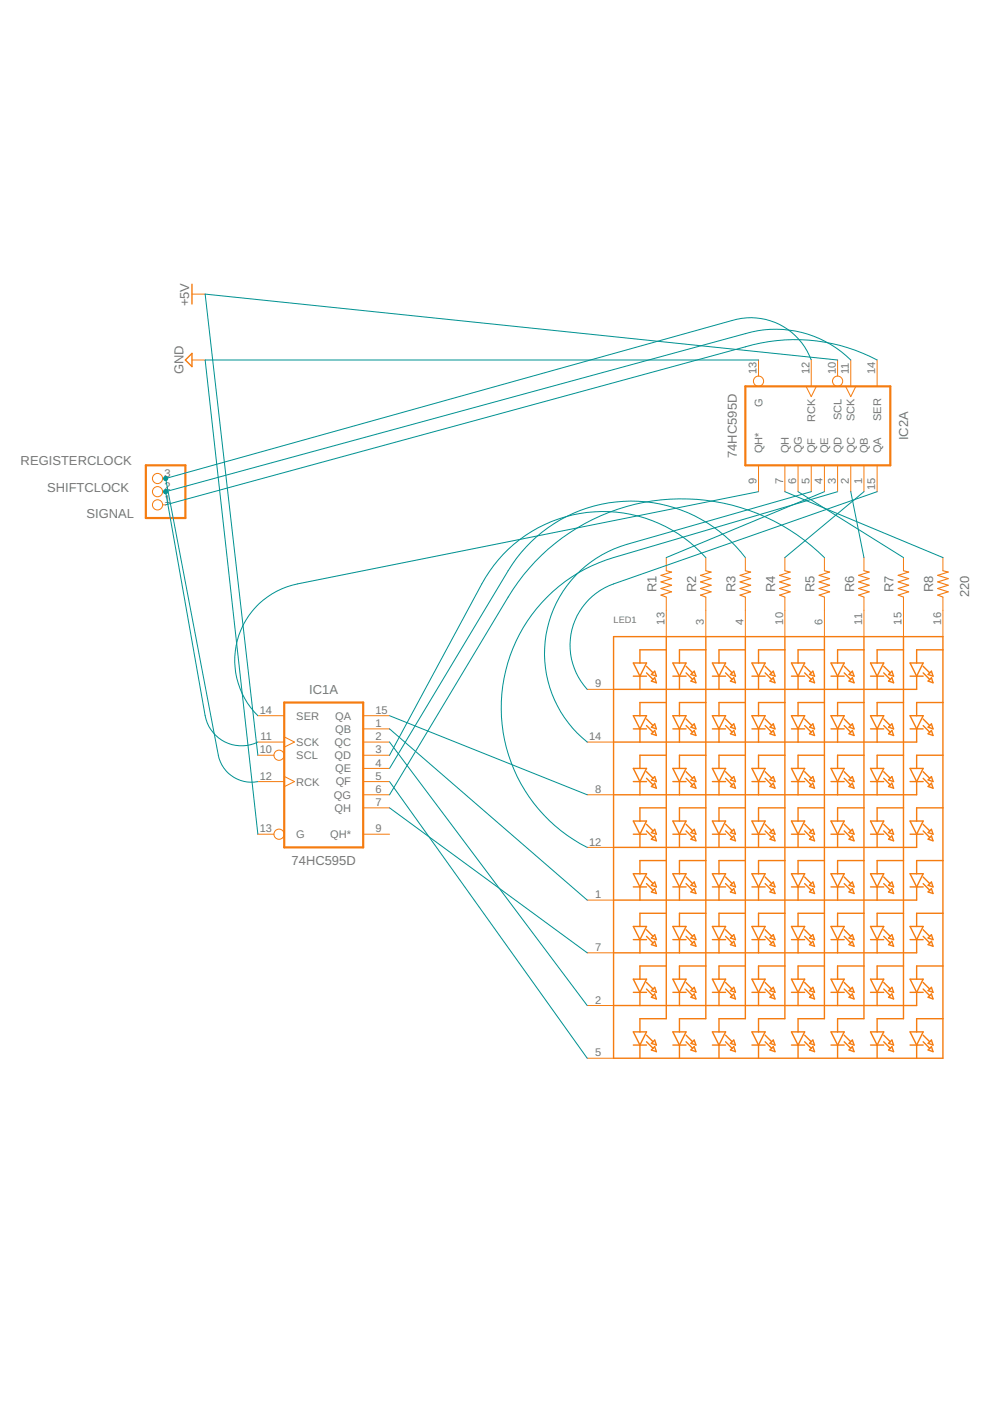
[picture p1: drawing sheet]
<svg xmlns="http://www.w3.org/2000/svg" width="210mm" height="297mm" viewBox="0 0 210 297" stroke-linecap="round" stroke-linejoin="round" font-family="sans-serif">
<path d="M30.9 98.7h8.4v11.1h-8.4zM158 81.9h30.8v16.8h-30.8zM60.3 148.9h16.7v30.8h-16.7z" fill="none" stroke="#f57c10" stroke-width=".47"/>
<g fill="none" stroke="#f57c10" stroke-width=".21">
<path d="M40.7 62.4h2.8M40.7 76.3h2.8M160.8 76.3v3.4M172 76.3v5.6M177.6 76.3v3.4M180.4 76.3v5.6M186 76.3v5.6M160.8 98.7v5.5M166.4 98.7v5.5M169.2 98.7v5.5M170.9 81.9l1.1 2.2 1.1-2.2M172 98.7v5.5"/>
<path d="M174.8 98.7v5.5M177.6 98.7v5.5M179.3 81.9l1.1 2.2 1.1-2.2M180.4 98.7v5.5M183.2 98.7v5.5M186 98.7v5.5M34.5 107h.6M34.5 104.2h.6M34.5 101.5h.6M141.3 118.2v2.8M149.6 118.2v2.8M158 118.2v2.8"/>
<path d="M166.4 118.2v2.8M174.8 118.2v2.8M183.2 118.2v2.8M191.6 118.2v2.8M199.9 118.2v2.8M141.3 126.6v8.4M149.6 126.6v8.4M158 126.6v8.4M166.4 126.6v8.4M174.8 126.6v8.4M183.2 126.6v8.4M191.6 126.6v8.4"/>
<path d="M199.9 126.6v8.4M54.7 157.3h5.6M54.7 151.7h5.6M60.3 156.2l2.1 1.1-2.1 1.1M77 154.5h5.6M77 157.3h5.6M77 151.7h5.6M124.5 157.3h5.6M124.5 146.2h5.6M54.7 160.1h3.4M54.7 165.7h5.6M54.7 176.9h3.4"/>
<path d="M60.3 164.6l2.1 1.1-2.1 1.1M77 160.1h5.6M77 162.9h5.6M77 165.7h5.6M77 168.5h5.6M77 171.3h5.6M77 176.9h5.6M124.5 168.5h5.6M124.5 179.7h5.6M124.5 190.8h5.6M124.5 202h5.6M124.5 213.2h5.6"/>
<path d="M124.5 224.4h5.6"/>
<circle cx="160.8" cy="80.8" r="1.08"/>
<circle cx="177.6" cy="80.8" r="1.08"/>
<circle cx="33.4" cy="104.2" r="1.08"/>
<circle cx="33.4" cy="107" r="1.08"/>
<circle cx="33.4" cy="101.5" r="1.08"/>
<circle cx="59.2" cy="176.9" r="1.08"/>
<circle cx="59.2" cy="160.1" r="1.08"/>
</g>
<g fill="none" stroke="#f57c10" stroke-width=".3">
<path d="M40.7 60.3v4.2M40.7 74.9v2.8l-1.4-1.4zM130.1 135h69.8v89.4h-69.8zM141.3 137.8h-5.6v2.8M141.3 135v81h-5.6v2.8M149.6 137.8h-5.5v2.8M149.6 135v81h-5.5v2.8M158 137.8h-5.6v2.8M158 135v81h-5.6v2.8M166.4 137.8h-5.6v2.8M166.4 135v81h-5.6v2.8M174.8 137.8h-5.6v2.8"/>
<path d="M174.8 135v81h-5.6v2.8M183.2 137.8h-5.6v2.8M183.2 135v81h-5.6v2.8M191.6 137.8h-5.6v2.8M191.6 135v81h-5.6v2.8M199.9 137.8h-5.5v2.8M134.3 151.7h2.8l-1.4 2.8zM134.3 154.5h2.8M134.3 140.6h2.8l-1.4 2.8zM134.3 143.4h2.8M135.7 143.4v2.8M135.7 154.5v2.8"/>
<path d="M137.1 153.8l1.4 1.4M137.1 152.4l1.4 1.4M137.1 142.7l1.4 1.4M137.1 141.3l1.4 1.4M138.1 154.2l.7-.7 .4 1zM138.1 155.6l.7-.7 .4 1zM138.1 143l.7-.7 .4 1.1zM138.1 144.4l.7-.7 .4 1.1zM141.3 148.9h-5.6v2.8M142.7 151.7h2.8l-1.4 2.8zM142.7 154.5h2.8M142.7 140.6h2.8l-1.4 2.8z"/>
<path d="M142.7 143.4h2.8M144.1 143.4v2.8M144.1 154.5v2.8M145.5 153.8l1.4 1.4M145.5 152.4l1.4 1.4M145.5 142.7l1.4 1.4M145.5 141.3l1.4 1.4M146.5 154.2l.7-.7 .4 1zM146.5 155.6l.7-.7 .4 1zM146.5 144.4l.7-.7 .4 1.1zM147.2 142.3l.4 1.1-1.1-.4zM149.6 148.9h-5.5v2.8"/>
<path d="M151 151.7h2.8l-1.4 2.8zM151 154.5h2.8M151 140.6h2.8l-1.4 2.8zM151 143.4h2.8M152.4 143.4v2.8M152.4 154.5v2.8M153.8 153.8l1.4 1.4M153.8 152.4l1.4 1.4M153.8 142.7l1.4 1.4M153.8 141.3l1.4 1.4M154.9 154.2l.7-.7 .3 1zM154.9 155.6l.7-.7 .3 1z"/>
<path d="M154.9 143l.7-.7 .3 1.1zM154.9 144.4l.7-.7 .3 1.1zM158 148.9h-5.6v2.8M159.4 151.7h2.8l-1.4 2.8zM159.4 154.5h2.8M159.4 140.6h2.8l-1.4 2.8zM159.4 143.4h2.8M160.8 143.4v2.8M160.8 154.5v2.8M162.2 153.8l1.4 1.4M162.2 152.4l1.4 1.4M162.2 142.7l1.4 1.4"/>
<path d="M162.2 141.3l1.4 1.4M163.3 154.2l.7-.7 .3 1zM163.3 155.6l.7-.7 .3 1zM163.3 143l.7-.7 .3 1.1zM163.3 144.4l.7-.7 .3 1.1zM166.4 148.9h-5.6v2.8M167.8 151.7h2.8l-1.4 2.8zM167.8 154.5h2.8M167.8 140.6h2.8l-1.4 2.8zM167.8 143.4h2.8M169.2 143.4v2.8M169.2 154.5v2.8"/>
<path d="M170.6 153.8l1.4 1.4M170.6 152.4l1.4 1.4M170.6 142.7l1.4 1.4M170.6 141.3l1.4 1.4M171.6 143l.7-.7 .4 1.1zM171.6 144.4l.7-.7 .4 1.1zM171.6 154.2l.7-.7 .4 1zM172.3 154.9l.4 1-1.1-.3zM174.8 148.9h-5.6v2.8M176.2 151.7h2.8l-1.4 2.8zM176.2 154.5h2.8M176.2 140.6h2.8l-1.4 2.8z"/>
<path d="M176.2 143.4h2.8M177.6 143.4v2.8M177.6 154.5v2.8M179 153.8l1.4 1.4M179 152.4l1.4 1.4M179 142.7l1.4 1.4M179 141.3l1.4 1.4M180 143l.7-.7 .4 1.1zM180 144.4l.7-.7 .4 1.1zM180 154.2l.7-.7 .4 1zM180 155.6l.7-.7 .4 1zM183.2 148.9h-5.6v2.8"/>
<path d="M184.6 151.7h2.8l-1.4 2.8zM184.6 154.5h2.8M184.6 140.6h2.8l-1.4 2.8zM184.6 143.4h2.8M186 143.4v2.8M186 154.5v2.8M187.4 153.8l1.4 1.4M187.4 152.4l1.4 1.4M187.4 142.7l1.4 1.4M187.4 141.3l1.4 1.4M188.4 144.4l.7-.7 .4 1.1zM188.4 154.2l.7-.7 .4 1z"/>
<path d="M188.4 155.6l.7-.7 .4 1zM189.1 142.3l.4 1.1-1.1-.4zM191.6 148.9h-5.6v2.8M193 151.7h2.7l-1.3 2.8zM193 154.5h2.7M193 140.6h2.7l-1.3 2.8zM193 143.4h2.7M194.4 143.4v2.8h-64.3M194.4 154.5v2.8h-64.3M195.7 153.8l1.4 1.4M195.7 152.4l1.4 1.4M195.7 142.7l1.4 1.4"/>
<path d="M195.7 141.3l1.4 1.4M196.8 143l.7-.7 .3 1.1zM196.8 154.2l.7-.7 .3 1zM196.8 155.6l.7-.7 .3 1zM196.8 144.4l.7-.7 .3 1.1zM199.9 148.9h-5.5v2.8M134.3 174.1h2.8l-1.4 2.8zM134.3 176.9h2.8M134.3 162.9h2.8l-1.4 2.8zM134.3 165.7h2.8M135.7 165.7v2.8M135.7 176.9v2.8"/>
<path d="M137.1 176.2l1.4 1.4M137.1 174.8l1.4 1.4M137.1 165l1.4 1.4M137.1 163.6l1.4 1.4M138.1 176.5l.7-.7 .4 1.1zM138.1 177.9l.7-.7 .4 1.1zM138.1 165.4l.7-.7 .4 1zM138.1 166.8l.7-.7 .4 1zM141.3 160.1h-5.6v2.8M141.3 171.3h-5.6v2.8M142.7 174.1h2.8l-1.4 2.8zM142.7 176.9h2.8"/>
<path d="M142.7 162.9h2.8l-1.4 2.8zM142.7 165.7h2.8M144.1 165.7v2.8M144.1 176.9v2.8M145.5 176.2l1.4 1.4M145.5 174.8l1.4 1.4M145.5 165l1.4 1.4M145.5 163.6l1.4 1.4M146.5 176.5l.7-.7 .4 1.1zM146.5 165.4l.7-.7 .4 1zM146.5 166.8l.7-.7 .4 1zM147.2 177.2l.4 1.1-1.1-.4z"/>
<path d="M149.6 160.1h-5.5v2.8M149.6 171.3h-5.5v2.8M151 174.1h2.8l-1.4 2.8zM151 176.9h2.8M151 162.9h2.8l-1.4 2.8zM151 165.7h2.8M152.4 165.7v2.8M152.4 176.9v2.8M153.8 176.2l1.4 1.4M153.8 174.8l1.4 1.4M153.8 165l1.4 1.4M153.8 163.6l1.4 1.4"/>
<path d="M154.9 176.5l.7-.7 .3 1.1zM154.9 177.9l.7-.7 .3 1.1zM154.9 165.4l.7-.7 .3 1zM154.9 166.8l.7-.7 .3 1zM158 160.1h-5.6v2.8M158 171.3h-5.6v2.8M159.4 174.1h2.8l-1.4 2.8zM159.4 176.9h2.8M159.4 162.9h2.8l-1.4 2.8zM159.4 165.7h2.8M160.8 165.7v2.8M160.8 176.9v2.8"/>
<path d="M162.2 176.2l1.4 1.4M162.2 174.8l1.4 1.4M162.2 165l1.4 1.4M162.2 163.6l1.4 1.4M163.3 176.5l.7-.7 .3 1.1zM163.3 177.9l.7-.7 .3 1.1zM163.3 165.4l.7-.7 .3 1zM163.3 166.8l.7-.7 .3 1zM166.4 160.1h-5.6v2.8M166.4 171.3h-5.6v2.8M167.8 174.1h2.8l-1.4 2.8zM167.8 176.9h2.8"/>
<path d="M167.8 162.9h2.8l-1.4 2.8zM167.8 165.7h2.8M169.2 165.7v2.8M169.2 176.9v2.8M170.6 176.2l1.4 1.4M170.6 174.8l1.4 1.4M170.6 165l1.4 1.4M170.6 163.6l1.4 1.4M171.6 166.8l.7-.7 .4 1zM171.6 177.9l.7-.7 .4 1.1zM171.6 165.4l.7-.7 .4 1zM172.3 175.8l.4 1.1-1.1-.4z"/>
<path d="M174.8 160.1h-5.6v2.8M174.8 171.3h-5.6v2.8M176.2 174.1h2.8l-1.4 2.8zM176.2 176.9h2.8M176.2 162.9h2.8l-1.4 2.8zM176.2 165.7h2.8M177.6 165.7v2.8M177.6 176.9v2.8M179 176.2l1.4 1.4M179 174.8l1.4 1.4M179 165l1.4 1.4M179 163.6l1.4 1.4"/>
<path d="M180 165.4l.7-.7 .4 1zM180 166.8l.7-.7 .4 1zM180 176.5l.7-.7 .4 1.1zM180 177.9l.7-.7 .4 1.1zM183.2 160.1h-5.6v2.8M183.2 171.3h-5.6v2.8M184.6 174.1h2.8l-1.4 2.8zM184.6 176.9h2.8M184.6 162.9h2.8l-1.4 2.8zM184.6 165.7h2.8M186 165.7v2.8M186 176.9v2.8"/>
<path d="M187.4 176.2l1.4 1.4M187.4 174.8l1.4 1.4M187.4 165l1.4 1.4M187.4 163.6l1.4 1.4M188.4 165.4l.7-.7 .4 1zM188.4 166.8l.7-.7 .4 1zM188.4 176.5l.7-.7 .4 1.1zM189.1 177.2l.4 1.1-1.1-.4zM191.6 160.1h-5.6v2.8M191.6 171.3h-5.6v2.8M193 174.1h2.7l-1.3 2.8zM193 176.9h2.7"/>
<path d="M193 162.9h2.7l-1.3 2.8zM193 165.7h2.7M194.4 165.7v2.8h-64.3M194.4 176.9v2.8h-64.3M195.7 176.2l1.4 1.4M195.7 174.8l1.4 1.4M195.7 165l1.4 1.4M195.7 163.6l1.4 1.4M196.8 165.4l.7-.7 .3 1zM196.8 166.8l.7-.7 .3 1zM196.8 176.5l.7-.7 .3 1.1zM196.8 177.9l.7-.7 .3 1.1z"/>
<path d="M199.9 160.1h-5.5v2.8M199.9 171.3h-5.5v2.8M134.3 185.3h2.8l-1.4 2.7zM134.3 188h2.8M134.3 196.4h2.8l-1.4 2.8zM134.3 199.2h2.8M135.7 188v2.8M135.7 199.2v2.8M137.1 187.3l1.4 1.4M137.1 185.9l1.4 1.4M137.1 198.5l1.4 1.4M137.1 197.1l1.4 1.4"/>
<path d="M138.1 187.7l.7-.7 .4 1zM138.1 189.1l.7-.7 .4 1zM138.1 198.9l.7-.7 .4 1zM141.3 182.5h-5.6v2.8M141.3 193.6h-5.6v2.8M142.7 185.3h2.8l-1.4 2.7zM142.7 188h2.8M142.7 196.4h2.8l-1.4 2.8zM142.7 199.2h2.8M144.1 188v2.8M144.1 199.2v2.8M145.5 187.3l1.4 1.4"/>
<path d="M145.5 185.9l1.4 1.4M145.5 198.5l1.4 1.4M145.5 197.1l1.4 1.4M146.5 187.7l.7-.7 .4 1zM146.5 189.1l.7-.7 .4 1zM146.5 198.9l.7-.7 .4 1zM149.6 182.5h-5.5v2.8M149.6 193.6h-5.5v2.8M151 185.3h2.8l-1.4 2.7zM151 188h2.8M151 196.4h2.8l-1.4 2.8zM151 199.2h2.8"/>
<path d="M152.4 188v2.8M152.4 199.2v2.8M153.8 187.3l1.4 1.4M153.8 185.9l1.4 1.4M153.8 198.5l1.4 1.4M153.8 197.1l1.4 1.4M154.9 187.7l.7-.7 .3 1zM154.9 189.1l.7-.7 .3 1zM154.9 198.9l.7-.7 .3 1zM158 182.5h-5.6v2.8M158 193.6h-5.6v2.8M159.4 185.3h2.8l-1.4 2.7z"/>
<path d="M159.4 188h2.8M159.4 196.4h2.8l-1.4 2.8zM159.4 199.2h2.8M160.8 188v2.8M160.8 199.2v2.8M162.2 187.3l1.4 1.4M162.2 185.9l1.4 1.4M162.2 198.5l1.4 1.4M162.2 197.1l1.4 1.4M163.3 187.7l.7-.7 .3 1zM163.3 189.1l.7-.7 .3 1zM163.3 198.9l.7-.7 .3 1z"/>
<path d="M166.4 182.5h-5.6v2.8M166.4 193.6h-5.6v2.8M167.8 185.3h2.8l-1.4 2.7zM167.8 188h2.8M167.8 196.4h2.8l-1.4 2.8zM167.8 199.2h2.8M169.2 188v2.8M169.2 199.2v2.8M170.6 187.3l1.4 1.4M170.6 185.9l1.4 1.4M170.6 198.5l1.4 1.4M170.6 197.1l1.4 1.4"/>
<path d="M171.6 189.1l.7-.7 .4 1zM171.6 187.7l.7-.7 .4 1zM171.6 198.9l.7-.7 .4 1zM174.8 182.5h-5.6v2.8M174.8 193.6h-5.6v2.8M176.2 185.3h2.8l-1.4 2.7zM176.2 188h2.8M176.2 196.4h2.8l-1.4 2.8zM176.2 199.2h2.8M177.6 188v2.8M177.6 199.2v2.8M179 187.3l1.4 1.4"/>
<path d="M179 185.9l1.4 1.4M179 198.5l1.4 1.4M179 197.1l1.4 1.4M180 189.1l.7-.7 .4 1zM180 187.7l.7-.7 .4 1zM180 198.9l.7-.7 .4 1zM183.2 182.5h-5.6v2.8M183.2 193.6h-5.6v2.8M184.6 185.3h2.8l-1.4 2.7zM184.6 188h2.8M184.6 196.4h2.8l-1.4 2.8zM184.6 199.2h2.8"/>
<path d="M186 188v2.8M186 199.2v2.8M187.4 187.3l1.4 1.4M187.4 185.9l1.4 1.4M187.4 198.5l1.4 1.4M187.4 197.1l1.4 1.4M188.4 187.7l.7-.7 .4 1zM188.4 189.1l.7-.7 .4 1zM188.4 198.9l.7-.7 .4 1zM191.6 182.5h-5.6v2.8M191.6 193.6h-5.6v2.8M193 185.3h2.7l-1.3 2.7z"/>
<path d="M193 188h2.7M193 196.4h2.7l-1.3 2.8zM193 199.2h2.7M194.4 188v2.8h-64.3M194.4 199.2v2.8h-64.3M195.7 187.3l1.4 1.4M195.7 185.9l1.4 1.4M195.7 198.5l1.4 1.4M195.7 197.1l1.4 1.4M196.8 187.7l.7-.7 .3 1zM196.8 189.1l.7-.7 .3 1zM196.8 198.9l.7-.7 .3 1z"/>
<path d="M199.9 182.5h-5.5v2.8M199.9 193.6h-5.5v2.8M134.3 207.6h2.8l-1.4 2.8zM134.3 210.4h2.8M134.3 218.8h2.8l-1.4 2.8zM135.7 210.4v2.8M137.1 209.7l1.4 1.4M137.1 208.3l1.4 1.4M137.1 219.5l1.4 1.4M138.1 200.3l.7-.7 .4 1zM138.1 210l.7-.7 .4 1.1zM138.8 210.7l.4 1.1-1.1-.4z"/>
<path d="M141.3 204.8h-5.6v2.8M142.7 207.6h2.8l-1.4 2.8zM142.7 210.4h2.8M142.7 218.8h2.8l-1.4 2.8zM144.1 210.4v2.8M145.5 209.7l1.4 1.4M145.5 208.3l1.4 1.4M145.5 219.5l1.4 1.4M146.5 200.3l.7-.7 .4 1zM147.2 209.3l.4 1.1-1.1-.4zM147.2 210.7l.4 1.1-1.1-.4zM149.6 204.8h-5.5v2.8"/>
<path d="M151 207.6h2.8l-1.4 2.8zM151 210.4h2.8M151 218.8h2.8l-1.4 2.8zM152.4 210.4v2.8M153.8 209.7l1.4 1.4M153.8 208.3l1.4 1.4M153.8 219.5l1.4 1.4M154.9 200.3l.7-.7 .3 1zM154.9 210l.7-.7 .3 1.1zM154.9 211.4l.7-.7 .3 1.1zM158 204.8h-5.6v2.8M159.4 207.6h2.8l-1.4 2.8z"/>
<path d="M159.4 210.4h2.8M159.4 218.8h2.8l-1.4 2.8zM160.8 210.4v2.8M162.2 209.7l1.4 1.4M162.2 208.3l1.4 1.4M162.2 219.5l1.4 1.4M163.3 200.3l.7-.7 .3 1zM163.3 210l.7-.7 .3 1.1zM163.3 211.4l.7-.7 .3 1.1zM166.4 204.8h-5.6v2.8M167.8 207.6h2.8l-1.4 2.8zM167.8 210.4h2.8"/>
<path d="M167.8 218.8h2.8l-1.4 2.8zM169.2 210.4v2.8M170.6 209.7l1.4 1.4M170.6 208.3l1.4 1.4M170.6 219.5l1.4 1.4M171.6 200.3l.7-.7 .4 1zM171.6 210l.7-.7 .4 1.1zM171.6 211.4l.7-.7 .4 1.1zM174.8 204.8h-5.6v2.8M176.2 207.6h2.8l-1.4 2.8zM176.2 210.4h2.8M176.2 218.8h2.8l-1.4 2.8z"/>
<path d="M177.6 210.4v2.8M179 209.7l1.4 1.4M179 208.3l1.4 1.4M179 219.5l1.4 1.4M180 200.3l.7-.7 .4 1zM180 210l.7-.7 .4 1.1zM180.7 210.7l.4 1.1-1.1-.4zM183.2 204.8h-5.6v2.8M184.6 207.6h2.8l-1.4 2.8zM184.6 210.4h2.8M184.6 218.8h2.8l-1.4 2.8zM186 210.4v2.8"/>
<path d="M187.4 209.7l1.4 1.4M187.4 208.3l1.4 1.4M187.4 219.5l1.4 1.4M188.4 200.3l.7-.7 .4 1zM189.1 209.3l.4 1.1-1.1-.4zM189.1 210.7l.4 1.1-1.1-.4zM191.6 204.8h-5.6v2.8M193 207.6h2.7l-1.3 2.8zM193 210.4h2.7M193 218.8h2.7l-1.3 2.8zM194.4 210.4v2.8h-64.3M195.7 209.7l1.4 1.4"/>
<path d="M195.7 208.3l1.4 1.4M195.7 219.5l1.4 1.4M196.8 200.3l.7-.7 .3 1zM196.8 210l.7-.7 .3 1.1zM196.8 211.4l.7-.7 .3 1.1zM199.9 204.8h-5.5v2.8M199.9 216h-5.5v2.8M134.3 221.6h2.8M135.7 221.6v2.8M137.1 220.9l1.4 1.4M138.1 221.2l.7-.7 .4 1.1zM138.1 222.6l.7-.7 .4 1.1z"/>
<path d="M142.7 221.6h2.8M144.1 221.6v2.8M145.5 220.9l1.4 1.4M146.5 221.2l.7-.7 .4 1.1zM146.5 222.6l.7-.7 .4 1.1zM151 221.6h2.8M152.4 221.6v2.8M153.8 220.9l1.4 1.4M154.9 221.2l.7-.7 .3 1.1zM154.9 222.6l.7-.7 .3 1.1zM159.4 221.6h2.8M160.8 221.6v2.8"/>
<path d="M162.2 220.9l1.4 1.4M163.3 221.2l.7-.7 .3 1.1zM163.3 222.6l.7-.7 .3 1.1zM167.8 221.6h2.8M169.2 221.6v2.8M170.6 220.9l1.4 1.4M171.6 221.2l.7-.7 .4 1.1zM171.6 222.6l.7-.7 .4 1.1zM176.2 221.6h2.8M177.6 221.6v2.8M179 220.9l1.4 1.4M180 221.2l.7-.7 .4 1.1z"/>
<path d="M180 222.6l.7-.7 .4 1.1zM184.6 221.6h2.8M186 221.6v2.8M187.4 220.9l1.4 1.4M188.4 221.2l.7-.7 .4 1.1zM188.4 222.6l.7-.7 .4 1.1zM193 221.6h2.7M194.4 221.6v2.8M195.7 220.9l1.4 1.4M196.8 221.2l.7-.7 .3 1.1zM196.8 222.6l.7-.7 .3 1.1z"/>
</g>
<path d="M141.3 121l1.1 .3-2.3 .7 2.3 .7-2.3 .7 2.3 .7-2.3 .7 2.3 .7-2.3 .7 1.2 .4M149.6 121l1.2 .3-2.3 .7 2.3 .7-2.3 .7 2.3 .7-2.3 .7 2.3 .7-2.3 .7 1.1 .4M158 121l1.2 .3-2.3 .7 2.3 .7-2.3 .7 2.3 .7-2.3 .7 2.3 .7-2.3 .7 1.1 .4M166.4 121l1.1 .3-2.2 .7 2.2 .7-2.2 .7 2.2 .7-2.2 .7 2.2 .7-2.2 .7 1.1 .4M174.8 121l1.1 .3-2.2 .7 2.2 .7-2.2 .7 2.2 .7-2.2 .7 2.2 .7-2.2 .7 1.1 .4M183.2 121l1.1 .3-2.2 .7 2.2 .7-2.2 .7 2.2 .7-2.2 .7 2.2 .7-2.2 .7 1.1 .4M191.6 121l1.1 .3-2.3 .7 2.3 .7-2.3 .7 2.3 .7-2.3 .7 2.3 .7-2.3 .7 1.2 .4M199.9 121l1.1 .3-2.2 .7 2.2 .7-2.2 .7 2.2 .7-2.2 .7 2.2 .7-2.2 .7 1.1 .4" fill="none" stroke="#f57c10" stroke-width=".23"/>
<path d="M158 70.7l-122.9 33.5 8.4 47.5a7.8 7.8 0 0 0 11.2 5.6M160.8 76.3h-117.3l11.2 100.6M177.6 76.3l-134.1-13.9 11.2 97.7M186 76.3a37.2 37.2 0 0 0-28-2.8l-122.9 33.5M82.6 151.7l41.9 16.8" fill="none" stroke="#009292" stroke-width=".21"/>
<circle cx="35.1" cy="104.2" r=".55" fill="#009292"/>
<path d="M34.6 104.2a.55 .55 0 0 1 1.1 0 .55 .55 0 0 1-1.1 0zM34.6 104.2a.55 .55 0 0 0 1.1 0 .55 .55 0 0 0-1.1 0z" fill="#009292"/>
<path d="M155.2 67.9l-120.1 33.6 11.2 58.6a7.2 7.2 0 0 0 8.4 5.6M158 70.7a22.7 22.7 0 0 1 22.4 5.6" fill="none" stroke="#009292" stroke-width=".21"/>
<circle cx="35.1" cy="101.5" r=".55" fill="#009292"/>
<path d="M34.6 101.5a.55 .55 0 0 1 1.1 0 .55 .55 0 0 1-1.1 0zM34.6 101.5a.55 .55 0 0 0 1.1 0 .55 .55 0 0 0-1.1 0z" fill="#009292"/>
<g fill="none" stroke="#009292" stroke-width=".21">
<path d="M155.2 67.9a13.6 13.6 0 0 1 16.8 8.4M149.6 118.2a29.2 29.2 0 0 0-47.4 5.6l-19.6 36.3M158 118.2a30.5 30.5 0 0 0-50.3 2.8l-25.1 41.9M160.8 104.2l-97.7 19.6a16.5 16.5 0 0 0-8.4 27.9M166.4 104.2l33.5 14M169.2 104.2l22.4 14M172 104.2l-39.1 11.2a24 24 0 0 0-8.4 41.9M174.8 118.2a42.9 42.9 0 0 0-67.1 8.4l-25.1 41.9M174.8 104.2l-33.5 14M177.6 104.2l-47.5 14a33.2 33.2 0 0 0-23.7 28.8 33.2 33.2 0 0 0 18.1 32.7M180.4 104.2l2.8 14M183.2 104.2l-16.8 14"/>
<path d="M186 104.2l-55.9 19.6a13.8 13.8 0 0 0-5.6 22.4M82.6 154.5l41.9 36.3M82.6 157.3l41.9 55.9M82.6 165.7l41.9 58.7M82.6 171.3l41.9 30.7"/>
</g>
<g font-size="2.8" fill="#757575">
<text x="40.1" y="65" transform="rotate(-90 40.1 65)">+5V</text>
<text x="38.9" y="79.4" transform="rotate(-90 38.9 79.4)">GND</text>
<text x="192.5" y="93.4" transform="rotate(-90 192.5 93.4)">IC2A</text>
<text x="4.4" y="98.7">REGISTERCLOCK</text>
<text x="156.2" y="97.1" transform="rotate(-90 156.2 97.1)">74HC595D</text>
<text x="10" y="104.3">SHIFTCLOCK</text>
<text x="18.3" y="109.8">SIGNAL</text>
<text x="139.2" y="125.6" transform="rotate(-90 139.2 125.6)">R1</text>
<text x="147.6" y="125.6" transform="rotate(-90 147.6 125.6)">R2</text>
<text x="156" y="125.6" transform="rotate(-90 156 125.6)">R3</text>
<text x="164.3" y="125.6" transform="rotate(-90 164.3 125.6)">R4</text>
<text x="172.7" y="125.6" transform="rotate(-90 172.7 125.6)">R5</text>
<text x="181.1" y="125.6" transform="rotate(-90 181.1 125.6)">R6</text>
<text x="189.5" y="125.6" transform="rotate(-90 189.5 125.6)">R7</text>
<text x="197.9" y="125.6" transform="rotate(-90 197.9 125.6)">R8</text>
<text x="205.5" y="126.6" transform="rotate(-90 205.5 126.6)">220</text>
<text x="65.6" y="147.1">IC1A</text>
<text x="61.8" y="183.4">74HC595D</text>
</g>
<g font-size="2.3" fill="#757575">
<text x="160.4" y="79.3" transform="rotate(-90 160.4 79.3)">13</text>
<text x="171.6" y="79.3" transform="rotate(-90 171.6 79.3)">12</text>
<text x="177.2" y="79.3" transform="rotate(-90 177.2 79.3)">10</text>
<text x="180" y="79.3" transform="rotate(-90 180 79.3)">11</text>
<text x="185.6" y="79.3" transform="rotate(-90 185.6 79.3)">14</text>
<text x="161.7" y="86.3" transform="rotate(-90 161.7 86.3)">G</text>
<text x="172.8" y="89.4" transform="rotate(-90 172.8 89.4)">RCK</text>
<text x="178.4" y="89.1" transform="rotate(-90 178.4 89.1)">SCL</text>
<text x="181.2" y="89.3" transform="rotate(-90 181.2 89.3)">SCK</text>
<text x="186.8" y="89.3" transform="rotate(-90 186.8 89.3)">SER</text>
<text x="34.9" y="101.1">3</text>
<text x="161.7" y="96.1" transform="rotate(-90 161.7 96.1)">QH*</text>
<text x="167.2" y="96.1" transform="rotate(-90 167.2 96.1)">QH</text>
<text x="170" y="96.1" transform="rotate(-90 170 96.1)">QG</text>
<text x="172.8" y="96.1" transform="rotate(-90 172.8 96.1)">QF</text>
<text x="175.6" y="96.1" transform="rotate(-90 175.6 96.1)">QE</text>
<text x="178.4" y="96.1" transform="rotate(-90 178.4 96.1)">QD</text>
<text x="181.2" y="96.1" transform="rotate(-90 181.2 96.1)">QC</text>
<text x="184" y="96.1" transform="rotate(-90 184 96.1)">QB</text>
<text x="186.8" y="96.1" transform="rotate(-90 186.8 96.1)">QA</text>
<text x="34.9" y="106.7">1</text>
<text x="34.9" y="103.9">2</text>
<text x="160.4" y="102.6" transform="rotate(-90 160.4 102.6)">9</text>
<text x="166" y="102.6" transform="rotate(-90 166 102.6)">7</text>
<text x="168.8" y="102.6" transform="rotate(-90 168.8 102.6)">6</text>
<text x="171.6" y="102.6" transform="rotate(-90 171.6 102.6)">5</text>
<text x="174.4" y="102.6" transform="rotate(-90 174.4 102.6)">4</text>
<text x="177.2" y="102.6" transform="rotate(-90 177.2 102.6)">3</text>
<text x="180" y="102.6" transform="rotate(-90 180 102.6)">2</text>
<text x="182.8" y="102.6" transform="rotate(-90 182.8 102.6)">1</text>
<text x="185.6" y="103.9" transform="rotate(-90 185.6 103.9)">15</text>
<text x="140.9" y="132.4" transform="rotate(-90 140.9 132.4)">13</text>
<text x="149.3" y="132.4" transform="rotate(-90 149.3 132.4)">3</text>
<text x="157.6" y="132.4" transform="rotate(-90 157.6 132.4)">4</text>
<text x="166" y="132.4" transform="rotate(-90 166 132.4)">10</text>
<text x="174.4" y="132.4" transform="rotate(-90 174.4 132.4)">6</text>
<text x="182.8" y="132.4" transform="rotate(-90 182.8 132.4)">11</text>
<text x="191.2" y="132.4" transform="rotate(-90 191.2 132.4)">15</text>
<text x="199.5" y="132.4" transform="rotate(-90 199.5 132.4)">16</text>
<text x="126.2" y="145.8">9</text>
<text x="55.1" y="151.3">14</text>
<text x="62.8" y="152.6">SER</text>
<text x="71.1" y="155.4">QB</text>
<text x="71.1" y="152.6">QA</text>
<text x="79.6" y="154.1">1</text>
<text x="79.6" y="151.3">15</text>
<text x="55.1" y="159.7">10</text>
<text x="55.2" y="156.9">11</text>
<text x="62.8" y="161">SCL</text>
<text x="62.8" y="158.2">SCK</text>
<text x="70.9" y="158.2">QC</text>
<text x="70.9" y="161">QD</text>
<text x="79.6" y="156.9">2</text>
<text x="79.6" y="159.7">3</text>
<text x="124.9" y="156.9">14</text>
<text x="55.1" y="165.3">12</text>
<text x="62.8" y="166.5">RCK</text>
<text x="71.1" y="163.7">QE</text>
<text x="71.2" y="166.5">QF</text>
<text x="79.6" y="162.5">4</text>
<text x="79.6" y="165.3">5</text>
<text x="70.8" y="169.3">QG</text>
<text x="70.9" y="172.1">QH</text>
<text x="79.6" y="168.1">6</text>
<text x="79.6" y="170.9">7</text>
<text x="126.2" y="168.1">8</text>
<text x="55.1" y="176.5">13</text>
<text x="62.8" y="177.7">G</text>
<text x="70" y="177.7">QH*</text>
<text x="79.6" y="176.5">9</text>
<text x="124.9" y="179.3">12</text>
<text x="126.2" y="190.5">1</text>
<text x="126.2" y="201.6">7</text>
<text x="126.2" y="212.8">2</text>
<text x="126.2" y="224">5</text>
</g>
<text font-size="2" fill="#757575" x="130.1" y="132.2">LED1</text>
</svg>
